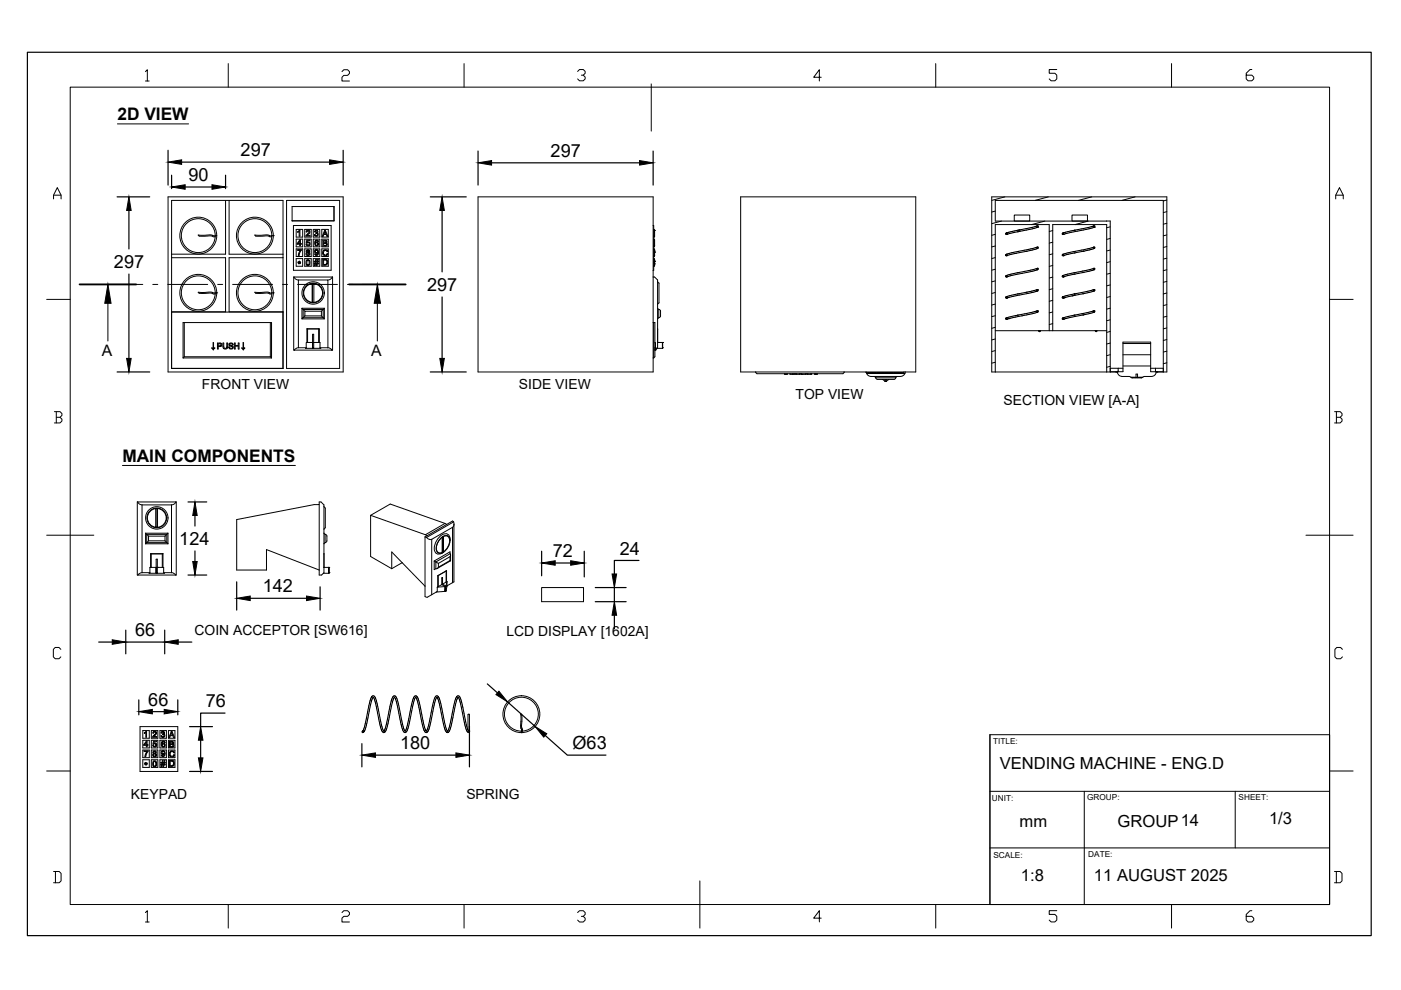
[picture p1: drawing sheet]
<svg xmlns="http://www.w3.org/2000/svg" width="297mm" height="210mm" viewBox="0 0 297 210" stroke-linecap="round" stroke-linejoin="round" font-family="sans-serif">
<g fill="none" stroke="#000" stroke-width=".25">
<path d="M5.8 11.1h284.9v187.3h-284.9zM35.6 31.9v7.3M36.4 37.1v2.9M38.5 34.4h31.4M39.3 39.6h5.6M47.8 37.1v2.9M72.8 31.9v7.3M101.4 32v7.2M104.2 34.5h31.4M138.5 32v7.2M24.8 41.7h6.9M27.3 44.6v8.2"/>
<path d="M27.3 58.1v17.9M91.2 41.7h7.7M93.7 44.6v13M24.8 78.9h6.9M91.2 78.9h7.7M93.7 63v13M39.9 106.4h3.9M41.3 109.3v2.2M41.3 116.8v2.3M114.8 116.9v5.2M117.7 119.4h3.3M123.9 116.9v5.4"/>
<path d="M135.5 118.8h-5.2v2.9M20.9 136.1h2.9M26.7 133.6v5M26.7 136.1h8.2M34.9 133.6v5M37.8 136.1h2.9M39.9 121.9h3.9M50.2 123.4v6M53.1 126.9h11.9M67.9 124.4v5M126.2 127.6h6.6M126.2 124.6h6.6"/>
<path d="M130.3 124.6v3M130.3 130.5v2.8M29.4 148.4v3.2M32.3 150.9h2.5M37.7 148.4v3.2M40.2 154.1h4.8M42.5 156.9v3.8M47.7 151.2h-5.2v2.9M76.7 157.7v4.9M99.5 154v8.6M103.3 145l2.2 1.9M107.6 148.8l5.8 5.2"/>
<path d="M115.6 155.9l4.7 4.2h8.2M40.2 163.6h4.8M79.6 160.1h17.1"/>
</g>
<g fill="none" stroke="#000" stroke-width=".21">
<path d="M14.9 18.5h267v173.3h-267zM30.8 15.2l.4-.4v2.4M30.8 17.2h.8M48.4 13.5v5M72.5 15.2l.4-.4h.8l.4 .4v.4l-.4 .4h-.8l-.4 .4v.8h1.6M98.4 13.5v5M122.5 15.1l.4-.4h.8l.4 .4v.4l-.4 .4h-.4M123.7 15.9l.4 .4v.4l-.4 .4h-.8l-.4-.4M138.1 17.8v10M174.1 16.4h-1.6l1.2-1.6v2.4M198.4 13.5v5M224.1 14.7h-1.6v.8h1.2l.4 .4v.8l-.4 .4h-.8l-.4-.4"/>
<path d="M248.4 13.5v5M265.4 14.7h-.4l-.8 .8v1.2l.4 .4h.8l.4-.4v-.4l-.4-.4h-1.2M24.9 26.3h15.1M11.4 42.2v-.8l.7-1.6 .9 1.6v.8M11.4 41.4h1.6M35.6 41.7h37.2v37.2h-37.2zM36.4 42.5h23.6v35.6h-23.6zM36.4 54.6h11.4v11.5h-11.4M45.6 50l-1-.2h-2.6l.3 .3 2.4-.1 .9 .2M45.6 50a3.6 3.6 0 0 0-5.3-3.2 3.6 3.6 0 0 0-.2 6.2 3.6 3.6 0 0 0 5.5-2.8M45.6 50v.2M45.6 50h.3"/>
<path d="M47.8 42.5v11.4h-11.4M48.6 42.5v11.4h11.4M57.6 50l-1-.2h-2.6l.3 .3 2.4-.1 .9 .2M57.6 50h.3M57.6 50a3.6 3.6 0 0 0-5.3-3.2 3.6 3.6 0 0 0-.2 6.2 3.6 3.6 0 0 0 5.5-2.8M57.6 50v.2M57.9 50h.1M60 54.6h-11.4v11.5h11.4M60.8 42.5h11.2v35.6h-11.2zM61.9 46.8h8.9v-3h-8.9v3h8.9M62.2 47.8h8v9.5h-8zM62.3 58.7h8.2v15.5h-8.2z"/>
<path d="M62.3 58.7a1 1 0 0 0 1 .7M62.8 52.8h1.4v1.6h-1.4zM62.8 50.7h1.4v1.6h-1.4zM62.8 54.8h1.4v1.7h-1.4zM62.8 48.6h1.4v1.7h-1.4zM63.1 49.1l.5-.3v1.2h-.2v-.9l-.3 .2zM63.2 55.5l.2 .1v-.2h.1v.2l.2-.1v.1l-.2 .1 .2 .2h-.1l-.1-.2-.2 .2-.1-.1 .2-.1-.2-.1zM63.5 53.8l-.1 .4h-.1l.4-1.1h-.6v-.2h.8l-.4 .9M63.5 51.1v.5h-.3zM63.6 50.8h.1v.8h.2l-.2 .5h-.2v-.3h-.5zM64.6 52.8h1.4v1.6h-1.4zM64.6 50.7h1.4v1.6h-1.4z"/>
<path d="M64.6 54.8h1.4v1.7h-1.4zM64.6 48.6h1.4v1.7h-1.4zM64.9 49.9v.2h.8v-.2h-.6l.6-.6-.2-.4-.3-.1-.2 .2-.1 .2h.2l.1-.2 .2-.1 .1 .3-.6 .8M65 53l.4-.1 .2 .2v.3l-.1 .1 .2 .4-.2 .3h-.4l-.2-.2v-.3l.2-.2-.2-.2zM65.1 50.9h.6v.1h-.5l-.1 .4 .4-.1 .2 .2v.4l-.2 .2h-.4l-.2-.2 .2-.1 .3 .2 .2-.3-.2-.3-.5 .1zM65.1 55.1h.3l.3 .3v.6l-.3 .3h-.3l-.2-.2v-.6zM65.1 55.3l.3-.1 .1 .2v.6l-.1 .2-.3-.2zM66.4 52.8h1.4v1.6h-1.4zM66.4 50.7h1.4v1.6h-1.4zM66.4 54.8h1.4v1.7h-1.4zM66.4 48.6h1.4v1.7h-1.4zM66.8 48.9l.3-.1 .3 .2-.2 .4 .3 .4-.2 .3h-.4l-.2-.2v-.2h.1l.3 .3 .2-.2-.1-.3h-.2l.2-.3v-.2l-.2-.1-.3 .2z"/>
<path d="M66.8 53l.4-.1 .3 .2v.6l-.3 .4-.4-.1-.1-.2h.2l.3 .2 .2-.4-.4 .1-.2-.1zM66.9 51l.3-.1 .3 .2v.1h-.1l-.3-.2-.2 .4v.1l.3-.2 .3 .2v.4l-.2 .2h-.3l-.2-.2zM66.9 55h.2l-.1 .4h.3v-.4h.2l-.1 .4 .1 .1h-.1l-.1 .3h.2v.2h-.2l-.1 .3h-.1l.1-.3h-.3l-.1 .3h-.1l.1-.3-.2-.2h.2l.1-.3h-.3v-.1h.3zM67 55.5h.2v.3h-.3zM68.2 52.8h1.4v1.6h-1.4zM68.2 50.7h1.4v1.6h-1.4zM68.2 54.8h1.4v1.7h-1.4zM68.2 48.6h1.4v1.7h-1.4zM68.4 55h.7l.3 .2 .1 .6-.3 .4h-.8zM68.5 50.9l.8 .2v.3l-.1 .1 .2 .2-.1 .4-.8 .1zM68.6 53.1l.5-.2 .3 .2 .1 .2-.2 .1-.1-.3h-.4l-.2 .4v.4l.3 .2 .6-.3-.2 .3-.4 .1-.4-.2-.1-.4zM68.6 55.1l.6 .2 .1 .4-.2 .3-.5 .1z"/>
<path d="M68.6 51.1h.5l.1 .3-.6 .1zM68.6 51.6h.5l.1 .3-.6 .1zM68.8 48.9h.2l.5 1.2h-.2l-.1-.4h-.5l-.2 .4h-.2zM68.8 49.2l.1-.2 .2 .6h-.4l.1-.4M70.5 58.7a1 1 0 0 1-1 .7M70.8 43.8h.1M101.4 41.7h37.1v37.2h-37.1zM138.5 58.7h.3l.6 .7v14.3l-.6 .5M138.5 47.8h.1v.8M138.6 48.6v3.7M138.6 52.8l.1 .1M138.6 48.6h.1v1.7h-.1"/>
<path d="M138.6 50.7h.1v1.6h-.1M138.6 54.8h.1v.8M138.6 52.3v5h-.1M138.7 55.6v.3M138.7 48.8v.5M138.7 55.5l.1 .1M138.7 55.4l.1 .1M138.7 52.2h.1M138.7 50.8v1.4M138.7 52.9v1.3M138.7 55l.1 .4M138.7 52.9v1.5h-.1"/>
<path d="M138.7 55.9v.6h-.1M138.7 49.1h.1M138.7 55.7h.1M138.7 54.2h.1M138.7 52.9h.1M138.7 50h.1M138.7 55.1h.1M138.7 55.9h.1M138.7 53.1h.1M138.7 55.6h.1M138.7 55h.1M138.7 56.2h.1"/>
<path d="M138.7 52.1h.1M138.7 51.8h.1M138.7 51.6h.1M138.8 55.4h.1M138.8 53.3h.1M138.8 48.9h.1M138.8 56h.1M138.8 53.5h.1M138.8 49.3l-.1 .8M138.8 55.6l-.1 .7M139.4 59.8l.3 .2v4.2l-.3 .3M157 41.7h37.2v37.2h-37.2z"/>
<path d="M211 59.6l-.7 .2M211 57.1l-.7 .2M211 54.6l-.7 .2M211 52.2l-.7 .2M211 49.7l-.7 .2M211 44.8l-.7 .2M212.3 46.9l-2 .5M213.1 41.7l-2.8 .8M213.3 58.4l.2 .1-.1 .2M213.3 58.4l-.1 .2 .2 .1M213.3 49.4l-.1 .2 .2 .1M213.3 53.9l-.1 .2 .2 .1"/>
<path d="M213.3 53.9h.1M213.3 49.4h.1M213.3 53.9l.2 .1-.1 .2M213.3 58.4h.1M213.4 58.7h.1M213.4 49.7h.1M213.4 54.2h.1M215 45.6h3.3v1.3h-3.3zM215.5 53.7l-2.1 .5M215.5 53.7h.1M215.7 53.3l-2.4 .6M215.7 53.3h.1"/>
<path d="M215.7 48.8l-2.4 .6 .2 .1-.1 .2M215.7 48.8h.1M215.7 57.8h.1M215.7 49.1h.1M215.7 57.8l-2.4 .6M215.7 49.1l-2.3 .6M216.1 48.8h.1M216.1 48.8h-.4M216.7 58l-3.3 .7M216.7 58h.1M217.6 53.3l-2.1 .4M217.6 53.3h.1"/>
<path d="M219.9 56.9l-4.2 .9M219.9 56.9l.2 .1-.1 .2M219.9 47.9l-3.8 .9M219.9 56.9l-.1 .2 .2 .1M219.9 47.9l-.1 .2 .2 .1M219.9 47.9l.2 .1-.1 .2M219.9 52.4l-4.2 .9M219.9 52.4l-.1 .2 .2 .1M219.9 56.9h.1M219.9 47.9h.1M219.9 52.4l.2 .1-.1 .2M219.9 52.4h.1"/>
<path d="M220 57.2l-3.3 .8M220 48.2l-4.3 .9M220 52.7l-2.4 .6M220 48.2h.1M221.5 46.9l-2.8 .7M222.3 41.7l-2.8 .8M223.2 58.7l-.7 .2M223.2 56.3l-.7 .2M223.2 53.8l-.7 .2M223.2 51.4l-.7 .2M223.2 48.9l-.7 .2M225.3 58.4l.2 .1-.1 .2"/>
<path d="M225.3 49.4l-.1 .2 .2 .1M225.3 58.4l-.1 .2 .2 .1M225.3 58.4h.1M225.3 53.9h.1M225.3 49.4h.1M225.4 54.2h.1M225.4 58.7h.1M225.4 49.7h.1M225.5 58.7h.1M227.3 45.6h3.3v1.3h-3.3zM227.7 48.8l-2.3 .6 .1 .1-.1 .2M227.7 58.1l-2.2 .6"/>
<path d="M227.7 53.6l-2.3 .6M227.7 57.8l-2.4 .6M227.7 53.3h.1M227.7 57.8h.1M227.7 58.1h.1M227.7 53.3l-2.4 .6M227.7 48.8h.1M227.7 53.6h.1M228.7 58l-1 .1M228.7 58h.1M229.6 57.5l-1.9 .3M229.6 57.5h.1"/>
<path d="M229.6 57.8l-.9 .2M229.6 53.3l-1.9 .3M229.6 53.3h.1M229.6 57.8h.1M230.7 46.9l-2.8 .7M231.5 41.7l-2.8 .8M231.9 47.9l.2 .2M231.9 56.9l-2.3 .6M231.9 56.9l.2 .1-.1 .2M231.9 47.9l.2 .1-.1 .2M231.9 52.4l-4.2 .9M231.9 56.9l-.1 .2 .2 .1"/>
<path d="M231.9 47.9l-.1 .2 .2 .1M231.9 52.4l.2 .1-.1 .2M231.9 56.9h.1M231.9 47.9h.1M231.9 52.4h.1M231.9 52.4l-.1 .2 .2 .1M231.9 47.9l-4.2 .9M232 48.2l-6.6 1.5M232 52.7l-2.4 .6M232 57.2l-2.4 .6M232 48.2h.1M232 57.2h.1"/>
<path d="M232 52.7h.1M234.6 46.9h.1M235.4 57.9l-.8 .2M235.4 55.5l-.8 .2M235.4 53l-.8 .2M235.4 50.6l-.8 .2M235.4 48.1l-.8 .2M240.7 41.7l-2.8 .8M247.4 59.7l-.8 .2M247.4 57.2l-.8 .2M247.4 54.7l-.8 .2M247.4 52.3l-.8 .2"/>
<path d="M247.4 49.8l-.8 .2M247.4 47.3l-.8 .2M247.4 44.9l-.8 .2M247.4 42.4l-.8 .2M283.2 42.2v-.8l.8-1.6 .8 1.6v.8M283.2 41.4h1.6M9.9 63.5h5M22.9 60.3h7.4M22.9 64.3v8M32.4 60.3h1.1M35.6 60.3h8.4M36.4 66.2h23.6"/>
<path d="M38.8 75.9v-7.5h18.8v7.5M38.8 75.9h18.8M39.1 75.6l-.3 .3M39.1 75.6h18.2M39.1 68.4v7.2M45.2 72.7l.1 1.2 .2-.1-.3 .4-.3-.4 .3 .1zM45.6 62.1l-.9-.2-2.7 .1 .3 .2 2.3-.1 1 .2M45.6 62.1a3.6 3.6 0 0 0-5.3-3.2 3.6 3.6 0 0 0-.2 6.2 3.6 3.6 0 0 0 5.5-2.8M45.6 62.1v.2M45.6 62.1h.3M45.9 62.1h.1M46.1 72.7l.7 .1 .3 .2-.2 .4-.6 .1v.5h-.2z"/>
<path d="M46.2 60.3h1M46.3 72.9h.5l.1 .3-.6 .1zM47.3 72.7h.1l.1 1 .2 .2 .4-.2v-1h.2l-.1 .9-.2 .4h-.4l-.3-.2zM48.6 72.8l.5-.1 .3 .2v.2l-.4-.2-.3 .1 .7 .4 .1 .3-.2 .2-.4 .1-.4-.2v-.2l.5 .3 .3-.2-.1-.2-.6-.3zM49.3 60.3h8.5M49.7 72.7h.2v.5h.6v-.5h.2v1.3h-.2v-.6h-.6v.6h-.2zM51.5 72.7l.1 1.2 .3-.1-.3 .4-.3-.4 .2 .1zM57.3 68.4v7.2M57.3 75.6l.3 .3M57.6 62.1l-.9-.2-2.7 .1 .3 .2 2.3-.1 1 .2M57.6 62.1h.3M57.6 62.1a3.6 3.6 0 0 0-5.3-3.2 3.6 3.6 0 0 0-.2 6.2 3.6 3.6 0 0 0 5.5-2.8"/>
<path d="M57.6 62.1v.2M57.9 62.1h.1M59.9 60.3h1.1M63.1 60.3h8.5M63.3 73.7l-.5 .2-.4 .3M64 65.4v2.2l.3-.2M64 65.4l.6 .6M64 65.4h4.8M64.3 67.4v-1.8h4.2v1.8M64.3 67.4h4.2M64.6 67h3.5M64.6 67l-.3 .4"/>
<path d="M64.9 73.7h-1.6v-14.3h6.2v14.3M64.9 73.7l-.1 .2h3.2l-.2-.2M65.1 72.6h-.2v1.1M65.1 72.6h2.7v1.1M65.1 69.7h2.6v2.9M65.1 69.7v2.9M65.1 69.7h.1M65.2 69.7v2.9M65.2 69.7h2.4M66.2 60.1a1.99 1.99 0 0 0-1.8 2 1.99 1.99 0 0 0 1.8 2M66.2 60.1a1.99 1.99 0 0 1 2.2 2 1.99 1.99 0 0 1-2.2 2M66.2 60.2v3.8"/>
<path d="M66.2 60.1h.3v4h-.3zM66.3 73.7h.1M66.3 73.7v-1.1v1.1M66.3 72.6h.1M66.3 73.9v-3h.2v3M67.6 69.7v2.9M67.7 69.7h-.1M67.8 73.7h1.7M68.1 66h-3.5v1M68.1 67l.4 .4M68.1 66v1M68.5 67.4l.3 .2"/>
<path d="M68.8 65.4v2.2h-4.8M68.8 65.4l-.7 .6M69.5 73.7l.5 .2 .4 .3M73.7 60.3h1M76.8 60.3h3.2M80 64.3v8M138.5 68.4h.3v7.2l-.2 .3M138.5 75.9h.1M138.6 68.4v7.5M138.8 72.7h.2v1.1M138.8 74.2h.1M138.8 74.2h.2"/>
<path d="M138.8 73.8h.2M139 74.2h.1M139 73.8h.1M139 73.8v.4M139.4 65.4l.3 .2M139.4 72.6h1.1M139.4 69.7v2.9M139.7 67.4l-.3 .2M139.7 65.6v1.8M139.7 65.6l.3 .2 .1 1.2-.4 .4M140.5 72.6v1.1M140.5 73.7h.1"/>
<path d="M140.5 72.6h.1M140.5 72.6v1.3h-1.2M140.5 72.6v1.3M160.2 78.9l.3 .3h6.1M166.3 79.2v.2h.6v-.2M166.6 79.4v-.2l.1 .2M166.7 79.2h3.2M167.5 79.2v.2h1v-.2M168 79.2v.2M168.2 79.2v.2M168.7 79.2v.2h1v-.2M168.8 79.2v.2"/>
<path d="M169.5 79.2v.2M169.9 79.2v.2h1v-.2M169.9 79.2h1M169.9 79.2v.2M170 79.4h.1M170.8 79.2v.2M171.1 79.2v.2h1v-.2M171.3 79.2v.2M171.9 79.2v.2M172.7 79.2v.2h.6v-.2M172.9 79.2v.2M173 79.2v.2"/>
<path d="M179 78.9l-.3 .3h-7.8M183.6 78.9v.1h8v-.1M183.7 79v.2M183.7 79.2h8.1M184.2 79v.1h1.4v-.1M184.4 79.1l.1 .1M184.5 79.1h.4M185 79.1v.1M185.1 79.1v.1M185.3 79.1v.1M185.4 79.8l.3 .3M186 79v.1h.3"/>
<path d="M186.3 79.1h.1M186.3 79.1v.1M186.3 79.2h.1M186.3 79.1h.8M186.5 79.2h.1M187.1 79.2h.1M187.1 79.1h.1M187.1 79.1v.1M187.4 79v.1h-.3M187.8 79v.1h1.2M188 79.1v.1M188.1 79.1v.1"/>
<path d="M188.3 79.2h.1M188.4 79.2h.1M188.8 79.1v.1M188.9 79.1v.1M188.9 79.1h.1M189 79.2h.1M189 79.1v.1M189.2 79v.1h-.2M189.6 79l.1 .1M189.7 79.1h1.2M189.7 79.1h.7M190.2 79.8l-.3 .3h-4.2"/>
<path d="M190.2 79.1v.1M190.4 79.1h.5M190.4 79.1v.1M191 79l-.1 .1M191.9 78.9v.3a1 1 0 0 1-1 .6h-6.2a1.03 1.03 0 0 1-1-.6M211 70.1h23.6M211 76.8l-.7 .2M211 74.3l-.7 .2M211 71.9l-.7 .2M211 69.4l-.7 .2M211 66.9l-.7 .2M211 64.5l-.7 .2"/>
<path d="M211 62l-.7 .2M213.3 67.4l.2 .1-.1 .2M213.3 67.4l-.1 .2 .2 .1M213.3 62.9l.2 .1-.1 .2M213.3 67.4h.1M213.3 62.9h.1M213.4 63.2h.1M213.4 67.7h.1M213.8 67.6h.1M213.8 67.6l-.4 .1M215.7 66.8l-2.4 .6M215.7 62.3l-2.3 .6-.2 .2 .2 .1"/>
<path d="M215.7 66.8h.1M215.7 62.3h.1M216.7 67l-2.9 .6M216.7 67h.1M217.6 62l-1.9 .3M217.6 62h.1M219.9 61.4h.2v.2l-.7 .3-6 1.3M219.9 61.4l-.1 .2 .2 .1M219.9 65.9l.2 .2-.3 .2-3.1 .7M219.9 65.9l-4.2 .9M219.9 61.4h.1M219.9 65.9h.1"/>
<path d="M219.9 61.4l-2.3 .6M219.9 65.9l-.1 .2 .2 .1M220.2 70.1l.1 .1M220.3 70.2h.1M220.6 70.2l-.2 .1-.1-.1M220.6 70.1v.1M222.5 70.1v-22.5h-11.5v31.3M223.2 70.1v-22.5h11.4v31.3M223.2 68.6l-.7 .2M223.2 66.1l-.7 .2M223.2 63.7l-.7 .2M223.2 61.2l-.7 .2"/>
<path d="M225.3 62.9l-.1 .3h.2M225.3 67.4l.2 .1-.1 .2M225.3 67.4l-.1 .2 .2 .1M225.3 67.4h.1M225.3 62.9h.1M225.4 63.2h.1M225.4 67.7h.1M225.7 63.1h.1M225.7 63.1l-.3 .1M227.3 62.7l-1.6 .4M227.3 62.7h.1M227.7 62.3l-2.4 .6 .2 .1-.1 .2"/>
<path d="M227.7 62.3h.1M227.7 66.8h.1M227.7 62.6h.1M227.7 66.8l-2.4 .6M228.7 62.5l-1.4 .2M228.7 62.5h.1M229.6 66.8l-4.2 .9M229.6 62.3l-.9 .2M229.6 62.3h.1M229.6 66.8h.1M231.9 65.9l-4.2 .9M231.9 65.9l-.1 .2 .2 .1"/>
<path d="M231.9 61.4l-4.2 .9M231.9 65.9l.2 .1-.1 .2M231.9 65.9h.1M231.9 61.4h.1M231.9 61.4l.2 .2M232 61.7l-2.4 .6M232 61.7l.1-.2-.2-.1-.1 .2 .2 .1M232 66.2l-2.4 .6M232 66.2h.1M232 61.7h.1M232.2 70.1l.1 .1M232.3 70.2h.1"/>
<path d="M232.6 70.1l-.2 .2-.1-.1M235.4 78.9v-32h-24.4v-4.4h35.6v36.4M235.4 78.1h2.7M235.4 77.7l-.8 .2M235.4 75.2l-.8 .2M235.4 72.7l-.8 .2M235.4 70.3l-.8 .2M235.4 67.8l-.8 .2M235.4 65.3l-.8 .2M235.4 62.9l-.8 .2M235.4 60.4l-.8 .2M236.6 78.8l.2 .1"/>
<path d="M236.6 78.9h-26.3v-37.2h37.1v37.2h-2.3M236.8 78.9l.1 .1M236.8 78.9h.1M236.9 78.8h.1M236.9 78.8v.2M236.9 79a1 1 0 0 0 1 .8h1.6M237.1 78.1v.7M238.1 77.6h5.9M238.1 75.2h5.9M238.1 72.8h5.9M239.5 79.8l.5 .3M239.8 80h1.1"/>
<path d="M241.2 80h1.1M244 78.1h2.6M245 78.1v.7h1.6M245.1 78.9a1.02 1.02 0 0 1-1 .9h-1.5l-.5 .3M245.1 78.8h.1M245.1 78.8h-1.1v-6.3h-5.9v6.3h-2.7M245.1 78.8v.1M245.4 78.8v.1M247.4 76.9l-.8 .2M247.4 74.5l-.8 .2M247.4 72l-.8 .2M247.4 69.5l-.8 .2"/>
<path d="M247.4 67.1l-.8 .2M247.4 64.6l-.8 .2M247.4 62.1l-.8 .2M281.9 63.5h5M11.5 87.3h1.2l.4 .4v.4l-.4 .4M11.9 88.5h.8l.4 .4v.4l-.4 .4h-1.2M11.9 87.3v2.4M26 98.7h36.6M185.7 80.1l.3 .3M186 80.4h1.9M187.1 80.4l.6 .4M187.7 80.8h.1"/>
<path d="M187.7 80.8h.2M187.7 80.4v.4M187.9 80.4h1.6M187.9 80.4v.4M187.9 80.8h-.2M188.4 80.4l-.5 .4M189.9 80.1l-.4 .3M240 80.1h2M240.9 80.1v-.8h.3v.8M240.9 80l-.1 .1M283 87.3h1.1l.4 .4v.4l-.4 .4M283.3 88.5h.8l.4 .4v.4l-.4 .4h-1.1"/>
<path d="M283.3 87.3v2.4M9.9 113.5h10M29.1 106.4h8.3v15.5h-8.3zM29.2 106.4a1 1 0 0 0 .9 .6M30.9 113.1l.2 .2v1.8h4.3v-1.8h-4.3l.4 .4M30.9 113.1h4.7M30.9 115.3h4.7M30.9 113.1v2.2M31.5 114.7h3.5M31.5 114.7l-.6 .6M31.5 113.7h3.5M31.5 113.7v1"/>
<path d="M31.9 117.4v2.9M31.9 117.4h2.7M31.9 117.4h.2v2.9M33.1 107.8a1.99 1.99 0 0 0-1.9 2 1.99 1.99 0 0 0 1.9 2M33.1 107.9v3.8M33.1 107.8h.3M33.1 107.8v4M33.4 107.8v4h-.3M33.4 107.8a1.99 1.99 0 0 1 1.8 2.2 1.99 1.99 0 0 1-2.1 1.8M34.6 117.4v2.9M34.6 117.4h-.2v2.9M35 113.7v1"/>
<path d="M35 114.7l.6 .6M35.6 113.1v2.2M35.6 113.1l-.6 .6M37.3 106.4a1 1 0 0 1-.9 .6M67.7 107v14.9h.5l.5-.5v-14.3l-.6-.7h-.4v.6h-1.1l-16.4 3.2v10.7h6.3v-4.4l11.2 4.4M68.7 107.4l.3 .3v4.2l-.3 .3M68.7 113.1l.2 .2M68.7 117.4h.1M68.9 113.3v1.8l-.2 .2M68.9 113.3l.4 .4v1l-.4 .3M78.6 109.3v8.7l4.5 2.6M78.6 109.3l4.1-2.4 11.6 4.1"/>
<path d="M78.6 109.3l11.6 4.1M85.3 119.3l-2.2 1.3M90.1 113.8v12.7l.5 .1 .9-.5M90.1 113.8l.3 .2M90.2 113.4l.4 .2M90.4 114a.97 .97 0 0 0 1.1 .3M90.6 113.6l-.5 .2M91.5 114.4v11.7M92.1 118.9v1.9l.3-.2M92.1 118.9l.3 .2M92.4 119.1v1.5M92.4 119.1l.5 .4"/>
<path d="M93.8 113.9h.1M93.8 113.9a2.6 2.6 0 0 0-1.1 3.1l.7 .2 .4-.1M93.8 116.9l.2 .1M93.8 113.9v3.2M93.8 113.9a.96 .96 0 0 1 1.3-.1 .96 .96 0 0 1 .2 1.3l-.6 1.2-.7 .7M93.8 117.1h.1M93.8 113.9l.2-.2v3.3M93.9 117.1l-.2 .2M94 117l-.2 .1M94.3 111l.4 .2M94.3 111l-4.1 2.4M95.4 114.4v.2"/>
<path d="M95.4 117.4v-.4l-3.3 1.9M95.4 118.8v-.8l-2.5 1.5M95.4 118.8l.1 .1M95.4 118.8l-2.5 1.5v-.8M95.4 117.4l-3 1.7M95.4 117.4l.1 .2-.1 .4M95.4 114.6a.99 .99 0 0 0-.7-1.1 .99 .99 0 0 0-1.1 .5l-.4 .4a2.39 2.39 0 0 0-.4 2.7l.7 .2 .4-.2M95.4 114.6a3.3 3.3 0 0 1-1.5 2.5M95.4 114.4a1.02 1.02 0 0 0-.5-1.1 1.02 1.02 0 0 0-1.2 .1 3.2 3.2 0 0 0-1.4 3.7 1.03 1.03 0 0 0 1.4 .2M95.5 118.9l-2.8 1.6M95.5 117.7v1.2M95.9 111.8v11.7"/>
<path d="M95.9 111.8l-4.4 2.6M96.2 110.7l-5.8 3.3M96.2 110.7l-.2-.2-5.4 3.1M96.2 110.6l.1 .5M96.2 111.1v12.3l-.3 .1M96.3 111.1l-.3 .7M276.9 113.5h10M12.9 137.7l-.4-.4h-.8l-.4 .4v1.6l.4 .4h.8l.4-.4M30.1 121.4v-14.3h6.3v14.3M30.1 121.4h1.7M30.1 121.4l-.5 .2-.3 .3M31.8 121.4l-.2 .1h3.3l-.2-.1"/>
<path d="M32.1 120.3h1M32.1 120.3h-.3v1.1M33.1 121.4h.1M33.1 121.4v-2.8h.3v2.9M33.1 120.3v1.2M33.1 120.3h.1M33.4 120.3h-.3v1.1M33.4 120.3h.1M33.4 120.3h1.3v1.1M34.7 121.4h1.7M36.4 121.4l.5 .2 .3 .3M68.7 120.3h1"/>
<path d="M69.7 121.4h.1M69.7 120.3h.1M69.7 120.3l.1 1.2h-1.2M69.7 120.3v1.1M69.7 120.3v1.2M83.1 120.6v-3.6l7 7.3M92.5 125.5l-1 .6M92.7 120.5l-.3 .1M92.7 124.5v.9l-.2 .1M92.8 122.1v2.3M92.8 124.4l-.1 .1M92.9 122v2.4"/>
<path d="M92.9 122l1.7-.9v2.3l-.8 .4M92.9 124.4h-.1M92.9 122l-.1 .1M92.9 120.3l-.2 .2M93.7 124l-.8 .4M93.7 124l.7 .4M93.8 123.8v-1.4l-.1 .1v1.5M93.8 123.8l.7 .5M94.4 125.3h.1M94.4 124.4v1M94.4 125.1h.1M94.4 125.4l-1.9 .1"/>
<path d="M94.4 124.4l-1.7 .1M94.4 124.4h.1M94.5 124.3l-.1 .1M94.6 124.3l-.2 .1M94.6 125.3l-.2 .1M94.7 121v2.4M94.7 121l-1.9 1.1M94.7 123.3l-.1 .1M94.7 121l-.1 .1M94.8 123.3v.9M94.8 123.3l-.1 .1M94.8 123.3l-.2 1"/>
<path d="M94.8 124.2l-.2 1.1v-1M95.9 123.5l-1.1 .7M114.8 124.6h8.9v3h-8.9zM284.6 137.7l-.4-.4h-.8l-.4 .4v1.6l.4 .4h.8l.4-.4M29.7 154.1h8v9.5h-8zM30.3 157h1.4v1.6h-1.4zM30.3 154.9h1.4v1.6h-1.4zM30.3 159h1.4v1.6h-1.4zM30.6 159.2h.8l-.5 1.2h-.2l.1-.3 .4-.8h-.6zM30.6 155.4l.5-.4v1.3h-.2v-1l-.3 .2zM31 157.3v.6h-.4zM31.1 157.1h.1v.8h.2v.1h-.2v.3h-.2v-.3h-.5z"/>
<path d="M32.1 154.9h1.4v1.6h-1.4zM32.1 157h1.4v1.6h-1.4zM32.1 159h1.4v1.6h-1.4zM32.5 155.2l.4-.1 .3 .1-.1 .4-.5 .6h.6v.1h-.8l.6-.9-.1-.2-.5 .2zM32.5 159.3l.4-.1 .2 .2-.1 .4 .2 .3-.2 .3-.4 .1-.2-.3v-.3l.2-.1-.2-.2zM32.5 157.1h.7v.2h-.5l-.1 .3 .3-.1 .3 .2v.4l-.3 .3-.3-.1-.2-.2 .2-.1 .2 .3 .3-.3-.2-.3-.5 .1zM33.9 157h1.4v1.6h-1.4zM33.9 154.9h1.4v1.6h-1.4zM33.9 159h1.4v1.6h-1.4zM34.3 155.2l.3-.1 .3 .2-.2 .3 .3 .4-.3 .3h-.3l-.2-.2 .1-.1 .3 .2 .2-.2-.1-.2-.3-.1 .3-.4-.2-.1-.2 .2h-.2zM34.3 159.3l.3-.2 .4 .3v.7l-.3 .3-.5-.2 .1-.1 .3 .2 .2-.4v-.1l-.2 .2-.3-.2zM34.4 157.2l.4-.1 .2 .3-.2 .1-.2-.2-.2 .2-.1 .2 .4-.1 .3 .2v.3l-.2 .3h-.3l-.3-.3v-.5z"/>
<path d="M35.7 157h1.4v1.6h-1.4zM35.7 154.9h1.4v1.6h-1.4zM35.7 159h1.4v1.6h-1.4zM35.9 157.2l.8 .1 .1 .3-.2 .2 .3 .2-.1 .4h-.9zM36 159.4l.4-.2 .5 .2 .1 .2h-.2l-.2-.2h-.3l-.2 .4v.3l.2 .2 .7-.2-.2 .3-.4 .1-.4-.2-.1-.4zM36.1 157.9h.5l.1 .3-.6 .1zM36.1 157.3l.5 .1v.2l-.5 .1zM36.3 155.1h.2l.5 1.2h-.2l-.1-.3h-.6l-.1 .3h-.2zM36.4 155.2l-.2 .6h.4l-.2-.6M76.9 155l.5-1.4 1.1-5.1 .3-.8 .3-.2 .4 .2 .3 .8 1.1 5.1 .5 1.4M76.9 155h.1M76.9 155l-.2 .2 .2 .1"/>
<path d="M76.9 155l.1 .2-.1 .1M76.9 155.3h.1M81.4 155h.1M81.4 155l.5-1.4 1.1-5.1 .3-.7 .3-.3 .4 .2 .3 .8 1.1 5.3 .5 1.2M83.6 147.8l-.4 1.1-1 4.9-.5 1.4-.2 .1h-.3l-.4-.7-1.2-5.5-.5-1.3-.4 1.2-1.2 5.3-.3 .8-.3 .2M83.6 147.8l.6 1.5 1 5 .3 .8 .3 .2 .4-.2 .3-.7 1.1-5.2 .5-1.4M83.6 147.8h.1M85.9 155l.5-1.4 1.1-5.1 .3-.7 .3-.3 .4 .2 .2 .7 1.2 5.3 .5 1.3M85.9 155h.1M88.1 147.8h.1M88.1 147.8l.6 1.5 1 5 .3 .8 .4 .2 .3-.2 .3-.6 1.1-5.3 .5-1.4M90.4 155h.1"/>
<path d="M90.4 155l.5-1.3 1.1-5.2 .3-.8 .3-.2 .4 .2 .3 .8 1.1 5.2 .5 1.3M92.6 147.8l.5 1.4 1.1 5.1 .3 .8 .4 .2 .3-.2 .3-.7 1.1-5.1 .5-1.5M92.6 147.8h.1M94.9 155h.1M97.1 147.8l.5 1.3 1.1 5.3 .3 .7 .4 .2M97.1 147.8h.1M99.2 154.8l-1.4-6.2-.3-.8-.4-.3-.3 .3-.3 .7-1.1 5.1-.5 1.4M99.2 154.8l.2 .2M99.2 154.8v-3.3l.2-.1 .1 .1v3.7M99.4 155h.1M99.4 155l.1 .2-.1 .1M110.4 151.4v2.7l.1 .9"/>
<path d="M110.4 151.4l.2 .3v2.3l.2 .7-.3 .6M110.4 151.4h.1M110.5 155.3h.1M110.5 155v.3M110.8 155a3.6 3.6 0 0 0 2.8-5.5 3.6 3.6 0 0 0-6.2 .2 3.6 3.6 0 0 0 3.1 5.3M209.9 155.8v36h72v-36M209.9 155.8h72M9.9 163.5h5M30.3 161.1h1.4v1.6h-1.4zM30.7 161.9v-.1l.2 .1v-.3h.1v.3l.2-.1v.1M30.7 161.9h.2l-.2 .2 .1 .1 .1-.2 .3 .1-.2-.1 .2-.1M32.1 161.1h1.4v1.6h-1.4z"/>
<path d="M32.5 161.4l.4-.1 .2 .2 .1 .7-.3 .4h-.2l-.3-.3zM32.6 161.5l.3-.1 .1 .3v.6l-.2 .2-.2-.3zM33.9 161.1h1.4v1.6h-1.4zM34.4 161.3h.2l-.1 .3h.3v-.3h.2l-.1 .3 .1 .2h-.1l-.1 .3h.2v.1h-.2l-.1 .4h-.1v-.4h-.2l-.1 .4h-.1v-.4l-.1-.1h.2v-.3h-.2v-.2h.3zM34.5 161.8h.2v.3h-.3zM35.7 161.1h1.4v1.6h-1.4zM35.9 161.2h.7l.2 .2 .2 .6-.3 .4-.8 .1zM36.1 161.4l.6 .1 .1 .5-.2 .3h-.5zM209.9 179.8h72M209.9 167.8h72M229.9 167.8v24M261.9 167.8v12"/>
<path d="M281.9 163.5h5M11.4 184.8h1.1l.5 .4v1.6l-.5 .4h-1.1M11.8 184.8v2.4M30.8 193.5l.4-.4v2.4M30.8 195.5h.8M48.4 191.8v5M72.5 193.5l.4-.4h.8l.4 .4v.4l-.4 .4h-.8l-.4 .4v.8h1.6M98.4 191.8v5M122.5 193.5l.4-.4h.8l.4 .4v.4l-.4 .4h-.4M123.7 194.3l.4 .4v.4l-.4 .4h-.8l-.4-.4M148.4 186.8v10M174.1 194.7h-1.6l1.2-1.6v2.4"/>
<path d="M198.4 191.8v5M224.1 193.1h-1.6v.8h1.2l.4 .4v.8l-.4 .4h-.8l-.4-.4M248.4 191.8v5M265.4 193.1h-.4l-.8 .8v1.2l.4 .4h.8l.4-.4v-.4l-.4-.4h-1.2M282.9 184.8h1.2l.4 .4v1.6l-.4 .4h-1.2M283.3 184.8v2.4"/>
<circle cx="42" cy="50" r="3.9"/>
<circle cx="54" cy="50" r="3.9"/>
<circle cx="65.3" cy="53.3" r=".2"/>
<circle cx="65.3" cy="53.8" r=".25"/>
<circle cx="67.1" cy="53.3" r=".27"/>
<circle cx="67.1" cy="51.7" r=".27"/>
<circle cx="225.4" cy="54.1" r=".17"/>
<circle cx="42" cy="62.1" r="3.9"/>
<circle cx="54" cy="62.1" r="3.9"/>
<circle cx="66.4" cy="62.1" r="2.09"/>
<circle cx="66.4" cy="62.1" r="2.38"/>
<circle cx="33.2" cy="109.8" r="2.09"/>
<circle cx="33.2" cy="109.8" r="2.38"/>
<circle cx="32.8" cy="159.5" r=".2"/>
<circle cx="34.6" cy="159.6" r=".26"/>
<circle cx="34.6" cy="158" r=".27"/>
<circle cx="110.5" cy="151.4" r="3.9"/>
<circle cx="32.8" cy="160.1" r=".26"/>
</g>
<g fill="#000" stroke="#000" stroke-width=".21">
<path d="M35.6 34.4l2.9-.5v1zM36.4 39.6l2.9-.4v.9zM44.9 39.2l2.9 .4-2.9 .5zM69.9 33.9l2.9 .5-2.9 .5zM101.4 34.5l2.8-.5v1zM135.6 34l2.9 .5-2.9 .5zM27.3 41.7l.5 2.9h-1zM93.7 41.7l.5 2.9h-1zM22.9 60.3l.6 4h-1.3zM26.8 76h1l-.5 2.9zM80 60.3l.7 4h-1.4zM93.2 76h1l-.5 2.9z"/>
<path d="M41.3 106.4l.5 2.9h-.9zM40.9 119.1h.9l-.5 2.8zM114.8 119.4l2.9-.5v.9zM121 118.9l2.9 .5-2.9 .4zM23.8 135.6l2.9 .5-2.9 .5zM34.9 136.1l2.9-.5v1zM50.2 126.9l2.9-.5v.9zM65 126.4l2.9 .5-2.9 .4zM130.3 127.6l.4 2.9h-.9zM129.8 121.7h.9l-.4 2.9zM29.4 150.9l2.9-.5v1zM34.8 150.4l2.9 .5-2.9 .5z"/>
<path d="M42.5 154.1l.5 2.8h-.9zM76.7 160.1l2.9-.5v1zM96.7 159.6l2.8 .5-2.8 .5zM105.8 146.6l1.8 2.2-2.4-1.5zM113.4 154l2.5 1.6-.6 .7zM42.1 160.7h.9l-.5 2.9z"/>
</g>
<path d="M16.9 60.3h12M74 60.3h12" fill="none" stroke="#000" stroke-width=".4"/>
<g font-size="3.8">
<text x="51" y="33.1">297</text>
<text x="116.7" y="33.2">297</text>
<text x="40" y="38.4">90</text>
<text x="24.2" y="56.8">297</text>
<text x="90.6" y="61.7">297</text>
<text x="38" y="115.5">124</text>
<text x="117.2" y="118.1">72</text>
<text x="131.4" y="117.6">24</text>
<text x="55.7" y="125.6">142</text>
<text x="28.7" y="134.8">66</text>
<text x="31.4" y="149.6">66</text>
<text x="43.6" y="149.9">76</text>
<text x="84.8" y="158.8">180</text>
<text x="121.4" y="158.8">Ø63</text>
</g>
<g font-size="3.7">
<text x="24.9" y="25.5">2D VIEW</text>
<text x="26" y="97.9">MAIN COMPONENTS</text>
</g>
<g font-size="3.5">
<text x="211.9" y="163.1">VENDING MACHINE - ENG.D</text>
<text x="216.2" y="175.4">mm</text>
<text x="237" y="175.3">GROUP14</text>
<text x="269.1" y="174.7">1/3</text>
<text x="216.5" y="186.9">1:8</text>
<text x="231.9" y="186.9">11 AUGUST 2025</text>
</g>
<g font-size="3.3">
<text x="21.6" y="75.4">A</text>
<text x="78.7" y="75.4">A</text>
</g>
<g font-size="2.9">
<text x="42.8" y="82.5">FRONT VIEW</text>
<text x="110" y="82.5">SIDE VIEW</text>
<text x="168.7" y="84.6">TOP VIEW</text>
<text x="212.8" y="85.9">SECTION VIEW [A-A]</text>
<text x="41.2" y="134.7">COIN ACCEPTOR [SW616]</text>
<text x="107.4" y="134.8">LCD DISPLAY [1602A]</text>
<text x="27.8" y="169.4">KEYPAD</text>
<text x="98.9" y="169.4">SPRING</text>
</g>
<g font-size="1.7">
<text x="210.6" y="157.8">TITLE:</text>
<text x="210.3" y="169.9">UNIT:</text>
<text x="230.5" y="169.7">GROUP:</text>
<text x="262.6" y="169.6">SHEET:</text>
<text x="210.6" y="181.8">SCALE:</text>
<text x="230.7" y="181.8">DATE:</text>
</g>
</svg>
